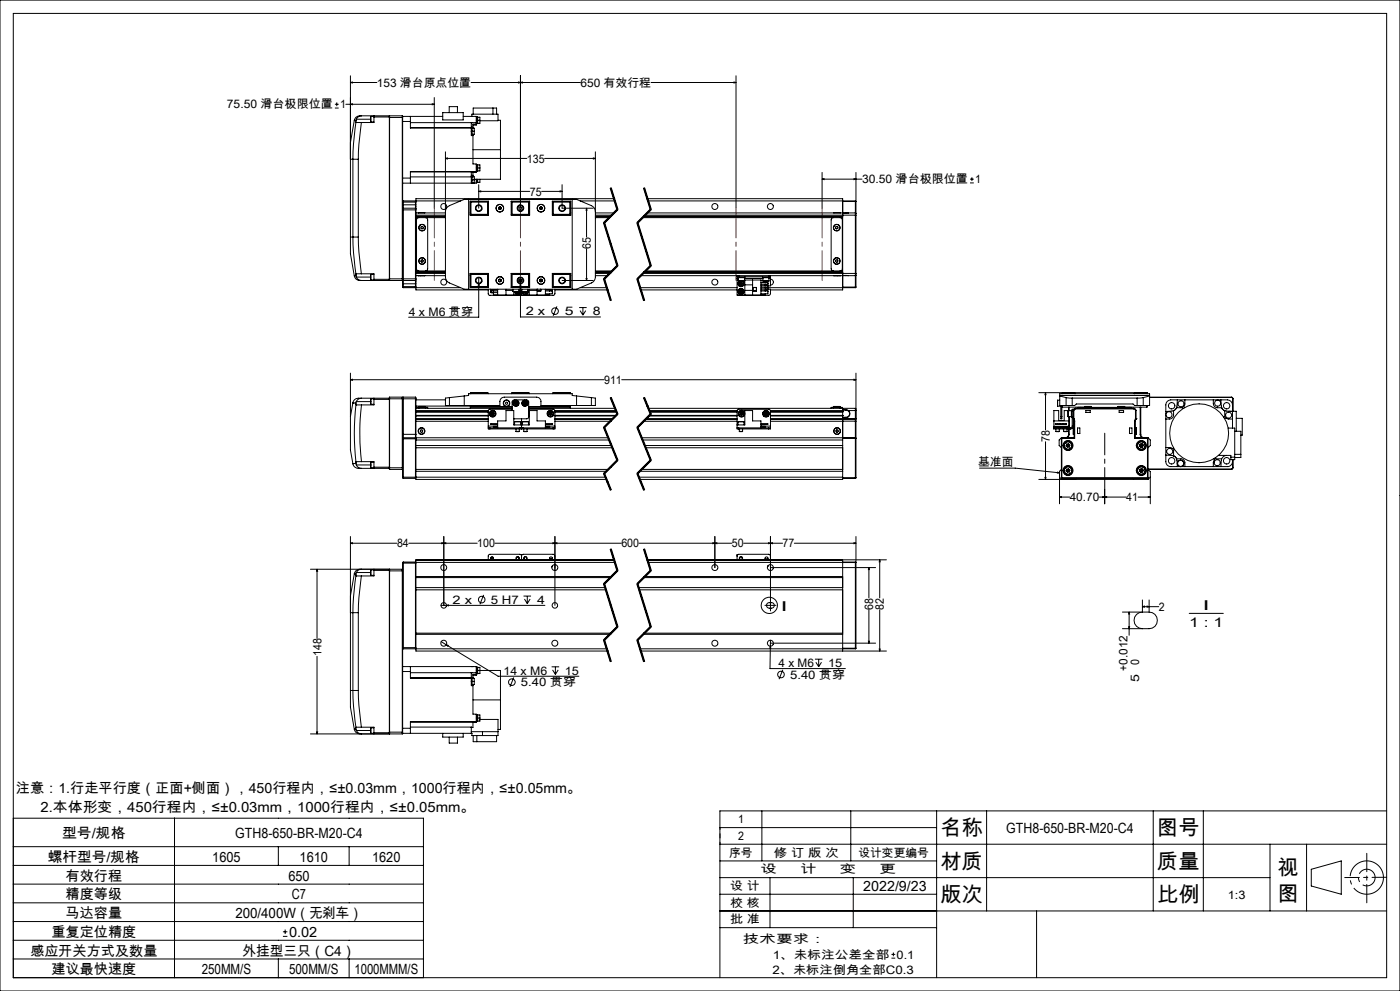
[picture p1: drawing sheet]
<svg xmlns="http://www.w3.org/2000/svg" width="420mm" height="297mm" viewBox="0 0 420 297" stroke-linecap="round" stroke-linejoin="round" font-family="sans-serif">
<g fill="none" stroke="#000" stroke-width=".3">
<path d="M0 0h420v297h-420zM4 4h412v289h-412zM100.5 32.4h1.1M100.5 31.3h1.1M101 30.7v1.1M103.8 31.3h26.5M105.1 24.7l.6-.1v.3zM105.1 31.3l.6-.2v.3zM105.1 22.7v48.3M105.1 24.7h8M106.3 36.1l-1.2 6.6v5h.8M106.3 36.1l.5 .1"/>
<path d="M106.8 36.6l-.8 6.6-.1 4.5M106.8 36.6l1.6 .1M106.8 36.2v.4M106.9 35.7l-.1 .5M106.9 35.7h4.3M108.4 36.7l-.7 6.5-.2 4.5M108.4 34.7a1.82 1.82 0 0 0-2.1 1.4M108.4 34.7l-.8 .2-.7 .8M108.4 34.7h12.3M111.3 34.9v1.6M111.3 34.9h.9M111.3 36.5h.9"/>
<path d="M112.2 34.7v.4M112.2 35.1v1.6h-3.8M112.2 35.1h4.6M116.8 34.7v.1M116.8 34.8v49.2M116.8 34.8v.4M116.8 35.2v48.4M116.8 35.2h4M120.7 34.7v49.4M120.7 34.7l.1 .5M120.8 35.2v48.8M120.8 34.9h12"/>
<path d="M120.8 36.4h2.3M123.1 34.9v1.5M123.1 36.4v2h18.3M123.1 38.2h18.3M123.1 36.8h19.8M129.7 31.1l.6 .2-.6 .1zM130.3 29.2v33.2M132.8 33.8h6.2v2.1h-6.2zM134.8 33.8v-1.8h2.4v1.8M139 34.9h3.9v2.6h-1M141.3 24.7h32.8M141.4 38.4v.9"/>
<path d="M141.4 38.3h.2v2h-.2M141.4 39.3v1.3h.5M141.4 39.3h.1M141.4 38.2v.2M141.4 36.8h.1M141.4 36.8v1.3M141.4 34.9h.2v-.7h7.8v2h-5.4M141.4 39.3h.9M141.4 38.1v.1M141.4 38.1h.5M141.6 38.4h.7v.9M141.9 38.1v.3"/>
<path d="M142 34.2v-1.8h7v1.8M142.3 39.3v.9h-.7M142.9 37.2h-1v.9M142.9 35.1h1.1v1M142.9 36.1h1.1M143.1 35.1v2M143.3 35.1v1.9l-.4 .1M144 36.1v.9h-.7M147.9 32.4v1.8M149.4 36.1h.7v8.8M155.5 24.6l.6 .1-.6 .2zM156.1 24.7l.6-.1v.3z"/>
<path d="M156.1 22.7v39.7M195.3 24.7h25.5M220.2 24.6l.6 .1-.6 .2zM220.8 22.7v39.7M105.9 47.7h1.6M105.9 47.7v23.3M107.5 47.7v23.3M120.8 53.4h2.3M123.1 53.4v1.5M123.1 53h18.3M133.6 47.5l.6-.2v.4zM133.6 45.5l.1 37.9 .2 .7 .6 .5 4.8 2.1h33.7l5-2.3 .6-1.4v-37.5"/>
<path d="M133.6 47.5h24.4M140.6 59.8v26.9M141.4 51.5h.1M141.4 51.5v1.1M141.4 53v1.9M141.4 52.9l.9 .1v.9M141.4 52.6v.4M141.4 52.6h.5M141.4 53.9h.9M141.6 52.9v2M141.9 40.2v.4M141.9 52.6v.4"/>
<path d="M141.9 40.6v8.5h1v2.4h-19.8M141.9 54.8v.1M141.9 44.9h8.2M142.3 53.9v.9h-.7M142.9 51.4h-19.8v2M142.9 49.3l.4 .1v1.9h-.4M142.9 51.6h-1v1M142.9 53.7v1.2h-22.1M142.9 50.3h1.1M143.1 49.3v2M143.1 53.7v1M143.3 49.4h.7v.9"/>
<path d="M143.3 53.7v1M143.6 57.4l.6-.2v.3zM143.6 55.3v7.1M143.6 57.4h15.3M144 50.3v.9h-.7M144 53.7v.9l-1.1 .1M150.1 44.9v8.8h-7.8M162.5 57.4h6.1M163.4 47.5h15.2M168 57.2l.6 .2-.6 .1zM168.6 55.3v7.1h9.4M171.7 59.8v26.9"/>
<path d="M178 47.3l.6 .2-.6 .2zM183.1 56.4l2 6.4M183.2 56.4l2 6.4-4 4 4 12.8-4 4 2 6.4M183.4 56.3l1 3.2M184.2 59.5h-59.4v3M184.4 59.5l1 3.2zM193.1 56.4l2 6.4M193.2 56.4l2 6.4-4 4 4 12.8-4 4 2 6.4M193.4 56.3l2 6.4M194.2 59.5h58.6v5M246.6 53.7l.6-.2v.3zM246.6 53.7h12"/>
<path d="M246.6 51.7v10.7M256.2 53.5l.6 .2-.6 .1zM256.8 51.7v12.3M291 54.8h1.1M291 53.7h1.1M291.6 53.1v1.2M105.1 71v5.1l1.2 6.6M105.1 71h.8M105.9 71h1.6M105.9 71l.1 4.6 .8 6.6M107.5 71l.2 4.5 .7 6.6M120.8 60.6h4"/>
<path d="M120.8 62.9h4M120.8 61.4h4M121 62.4v21.7M121 60.2v2.2M121 62.4h3.6M121 60.2h3.6M121 62.4l-.2 .1M121 60.2l-.2 .2M124.6 62.4v21.7M124.6 60.2v2.2M124.6 62.4l.2 .1M124.6 60.2l.2 .2"/>
<path d="M124.8 62.5v.4M124.8 62.9v20.7M124.8 65.2h8.8M124.8 64.9h8.8M124.8 63.8h8.8M124.8 60.2h13.4M124.8 64.5h8.8M124.8 64.8h8.8M125.4 63.8h2.1M125.6 65.2l-.5 .3-.1 .4v14.7l.2 .4 .4 .2M126.3 68l.4-.2 .3 .3-.1 .4-.3 .1-.3-.2zM126.4 78l.3-.1 .3 .2-.1 .4-.4 .1-.2-.3z"/>
<path d="M127.6 65.2l.5 .2 .2 .5v14.7l-.2 .4-.5 .2M133.6 63.5l.3-1.1 .9-.8 4.5-1.8h33.7l4.8 2 .5 .6 .3 1.1M141 60.3h5.5v4.2h-5.5zM141 63.8h.1M141.3 60.4v4M141.3 60.4h5.2M141.3 60.4l-.2 .2h5.2M141.3 64.4h5.2M146.3 60.6l.2-.2v4l-.2-.2M146.3 64.2h-5.2l.2 .2M146.3 60.6v3.6M149.6 62.6l.4 .2"/>
<path d="M149.6 62.2v.4M150 62l.3 .2M150 62l-.4 .2M150.3 62.6l-.3 .2M150.3 62.2v.4M153.4 60.3h5.5v4.2h-5.5zM153.4 60.4h5.5M153.4 64.4h5.5M153.6 60.6v3.6M153.6 60.6l-.1-.2v4l.1-.2M153.6 60.6h5M153.6 64.2h5"/>
<path d="M158.6 60.6l.2-.2v4l-.2-.2M158.6 60.6v3.6M162 62.6l.3 .2M162 62.2v.4M162.3 62l.3 .2M162.3 62l-.3 .2M162.6 62.6l-.3 .2M162.6 62.2v.4M165.7 60.3h5.5v4.2h-5.5zM165.7 60.4h5.3M165.7 64.4h5.3M165.9 60.6v3.6"/>
<path d="M165.9 60.6l-.1-.2v4l.1-.2M165.9 60.6h5.2M165.9 64.2h5.2l-.1 .2M171 60.4v4M171 60.4l.1 .2M171.1 60.6v3.9M171.1 63.8h.1M174.1 60.2h10.3M176 62.4l.1 .6h-.3zM176 62.4v8.6M176 74.6v9.5M178.6 65.2h4.2"/>
<path d="M178.6 64.9h4.5M178.6 63.8h5.6M178.6 64.5h4.9M178.6 64.8h4.6M181.1 66.8l4 12.9M181.4 66.7l4 12.9M185.1 62.7l-4 4M185.1 79.5l-4 4M185.4 62.9l-4 4M185.4 79.8l-4 4M191.1 66.8l4 12.9M191.4 66.7l4 12.9"/>
<path d="M192.8 65.2h60M193.1 64.9h59.7M193.1 64.8h59.7M193.5 64.5h63.1M194.2 63.8h59.6M194.4 60.2h62.2M195.1 62.7l-4 4M195.1 79.5l-4 4M195.4 62.9l-4 4M195.4 79.8l-4 4M250 65.2l-.4 .2-.3 .5v14.7l.3 .4 .4 .2M250.1 63.8h2"/>
<path d="M250.7 68l.4-.2 .3 .2v.4l-.4 .2-.3-.2zM250.8 77.9h.4l.2 .3-.2 .3-.3 .1-.3-.3zM252 65.2l.7 .6v14.9l-.7 .5M252.8 64.5v17.4M252.8 60.4h3.8M253.8 63.9h-1v.6M253.8 63.8h.7M253.8 63.8v.1M254.5 63.8l-.7 .1M254.5 63.8h2.1M256.6 64.5h.2M256.6 63.8v.7"/>
<path d="M256.6 63.8l.2 .2M256.6 60.2v.2M256.6 60.2l.2 .1-.2 .1M256.6 60.4v3.4M256.6 64.5v17.4M256.8 64v.5M256.8 64.5v17.4M106.3 82.7a1.82 1.82 0 0 0 2.1 1.4M106.8 82.2v.4M106.8 82.6l.1 .4M106.8 82.6l-.5 .1M106.9 83l.7 .9 .8 .2"/>
<path d="M106.9 83h4.3M108.4 82.1l-1.6 .1M108.4 82.1h3.8v1.6M108.4 84.1h12.3M111.3 82.2v1.7M111.3 82.2h.9M111.3 83.9h.9M112.2 83.7v.4M112.2 83.7h4.6M116.8 84v.1M116.8 83.6v.4M116.8 83.6h8"/>
<path d="M120.8 84v1.1M120.8 85.1l.2 1.1M120.8 84l-.1 .1M120.8 85.8h4M120.8 83.9l.2 .2M120.8 85.1h4M121 84.1v2.1M121 84.1h3.6M121 86.2h3.6M124.6 84.1v2.1M124.8 83.6v.3M124.8 83.9v3h21.7"/>
<path d="M124.8 81.2h8.8M124.8 81.5h8.8M124.8 82.6h8.8M124.8 86.2h13.4M124.8 81.9h8.8M124.8 81.6h8.8M124.8 83.9l-.2 .2M124.8 86l-.2 .2M125.4 82.6l2 .1M127.4 82.7h.1M141 82.6h.1M141.1 81.9h5.4v4.2h-5.5z"/>
<path d="M141.3 82.1v3.9M141.3 86h5.2M141.3 82.1l-.2 .1h5.2M141.3 82.1h5.2M143.6 84.9l.2 .6h-.3zM143.6 83.2v11.9h-21M146.3 82.2l.2-.1v3.9l-.2-.1M146.3 82.2v3.7M146.3 85.9h-5.2l.2 .1M146.5 86.7v1.4l.4 .4 9.3-.1M147.2 86.7v.2h2.1M147.2 87.2v.5h2.1"/>
<path d="M147.2 87.2h2.1M147.4 87.7h.4M148 86.9v.3l-.4-.3-.4 .3M148 87.7v.7h1.3M149.3 86.7v1.7h14.3v-1.7M149.6 84.2l.4 .3M149.6 83.9v.3M150 83.7l.3 .2M150 83.7l-.4 .2M150.3 84.2l-.3 .3M150.3 83.9v.3M151.8 86.7v1.7"/>
<path d="M151.8 87h2.1M153.4 81.9h5.5v4.2h-5.5zM153.4 86h5.5M153.4 82.1h5.5M153.6 82.2v3.7M153.6 86v.1M153.6 82.2l-.1-.1v3.9l.1-.1M153.6 82.2h5M153.6 85.9h5M153.9 87.3h.1M153.9 87.3h1.8M153.9 86.7v.6"/>
<path d="M154.1 87.4v1M154.3 86v.1M154.9 87.4v.3M154.9 87.7l.5 .1M155.3 87.4l-.4 .3M155.3 87.4l.1 .4M155.4 87.4l.4 .1M155.7 87.3l-1.8 .1M155.7 86.7v.6M155.7 87.2l.1 .3M155.7 84.2h.3M155.8 87.5l-.4 .3"/>
<path d="M155.8 84.3l.1 .1M155.9 86.7a.88 .88 0 0 1-.2 1.4 .88 .88 0 0 1-1.3-.7M155.9 86.7a.91 .91 0 0 1-.2 1.5 .91 .91 0 0 1-1.3-.8M156 84.2h.1M156 84.2h-.2l.2 .3M156 83.6v.6M156 83.9h.5M156.1 84.9l.2 .6h-.3zM156.1 83.2v11.8h24.1M156.5 83.8v.5M156.5 86.7v1.7M156.6 87.3h.1"/>
<path d="M156.6 87.3h1.8M156.6 86.7v.6M156.6 87.4h1.7M156.7 87.4l.2 .5M156.9 87.9a.9 .9 0 0 0 1.2 .1 .9 .9 0 0 0 .3-1.2 .9 .9 0 0 1-.2 1.3 .9 .9 0 0 1-1.3-.2zM157.2 87.4v.3M157.2 87.7l.5 .1M157.6 87.4l-.4 .3M157.6 87.4l.1 .4M157.7 87.4l.4 .2M158 86v.1M158.1 87.4v.2"/>
<path d="M158.1 87.6l-.4 .2M158.3 87.4h.1M158.4 86.7v.6M158.6 82.2l.2-.1v4M158.6 82.2v3.7M158.6 86v.1M158.6 85.9l.2 .1M158.8 86.7v1.7M158.8 87h2.3M161.1 86.7v1.7M161.2 86.7v.5h1v-.5M161.2 86.7v.5"/>
<path d="M162 84.2l.3 .3M162 83.9v.3M162.3 83.7l.3 .2M162.3 83.7l-.3 .2M162.6 84.2l-.3 .3M162.6 83.9v.3M163.6 87.2h2.1M164.9 86.9v.3a.43 .43 0 0 1 .4-.3 .43 .43 0 0 1 .4 .3M164.9 88v.4h-1.3M165.7 87.2v.3M165.7 81.9h5.5v4.2h-5.5zM165.7 86.7v.2h-2.1"/>
<path d="M165.7 87.2v.8h-2.1M165.7 86h5.3M165.7 82.1h5.3M165.9 82.2v3.7M165.9 82.2l-.1-.1v3.9l.1-.1M165.9 85.9h5.2M166.5 86.7v1.3l-.4 .5-9.4-.1M166.5 86.9h15.7M167.1 91.8l-1.2 2.8M168.6 84.1h9.4M171 82.1v3.9M171 82.1l.1 .1h-5.2"/>
<path d="M171.1 81.9v4M171.1 82.6h.1M171.1 85.9l-.1 .1M173.7 92.2h2.3M174 93.1l.9 1.3M174.1 86.2h7.9M174.9 92.2v2.2M175.7 93.1l-.8 1.3M175.8 83.5h.3l-.1 .6zM178.6 81.2h5M178.6 81.5h4.7M178.6 82.6h3.6"/>
<path d="M178.6 81.9h4.3M178.6 81.6h4.7M181.1 83.7l2 6.4M181.4 83.6l2 6.4M191.1 83.7l2 6.4M191.4 83.6l2 6.4M192 86.2h29.1M192.2 82.6h28.9M192.2 86.9h28.9M192.9 81.9h63.7M193.3 81.6h59.5M193.3 81.5h59.5"/>
<path d="M193.6 81.2h59.2M221.1 83h.5M221.1 82.6h.5M221.1 83v.5M221.1 82.6v.4M221.1 83.5v4.9h7.2v-4.5h-5M221.1 83.9h.4M221.1 83.5h.4M221.5 83v.2h1.9v-.2M221.5 84.2h.1M221.5 84.2h1.8M221.5 83.2v1"/>
<path d="M221.6 84.2h1.7M221.6 82.6v.4M221.6 82.6h9M221.6 83h9M221.8 85.1l.3 .4M221.8 87.1l.1 .5M221.8 87.1l.9 .5M221.9 84.2a.92 .92 0 0 0-.3 1.4 .92 .92 0 0 0 1.4 0 .92 .92 0 0 0-.3-1.4 .89 .89 0 0 1 .3 1.4 .89 .89 0 0 1-1.4 0 .89 .89 0 0 1 .4-1.4M221.9 87.6l.4 .2M222 84.6h.5M222 84.6l-.2 .5M222 84.6l.6 .8"/>
<path d="M222.3 86.9l-.5 .2M222.3 86.9l.4 .2M222.3 86.9v.9M222.5 84.6l.3 .4M222.5 84.6l-.4 .9M222.6 85.4l-.5 .1M222.7 87.1v.5M222.7 87.1l-.8 .5M222.7 87.6l-.4 .2M222.8 85l-.2 .4M222.8 85l-1 .1M223.3 83.2v1"/>
<path d="M223.3 83.5h5.6M223.4 83.9v4.5M223.4 85.4h2.4M223.4 87h2.4M225.8 83.9v4.5M225.8 86.1h1.1v1.1h-1.1zM225.9 86.2v1M226.9 86.2v1M228.3 84.7h2.1v.5M228.3 85.5h2.1v.5h-2.1M228.3 86.4h2.1v.5h-2.1M228.3 87.2h2.1"/>
<path d="M228.3 85.2h2.1M228.3 84h.6M228.8 83v.2h2v-.2M228.9 84.2h.1M228.9 84.2h1.8M228.9 83.2v1M229.6 86.9v.3a.43 .43 0 0 1 .4-.3 .43 .43 0 0 1 .4 .3M229.6 84.2v.5M229.6 86v.4M229.6 88v.4h-1.3M229.6 86.2h27M229.7 84.7h.5"/>
<path d="M230.4 85.2a.43 .43 0 0 1-.4 .2 .43 .43 0 0 1-.4-.2v.3M230.4 84.9v.2M230.4 87.2v.3M230.4 86.7h.7v1.3l-.4 .5-9.3-.1M230.4 87.2v.8h-2.1M230.6 83h.5M230.6 82.6h23.2M230.6 82.6v.4M230.7 83.2v1M230.7 83.5h.4M231.1 83.6a.9 .9 0 0 1 .9 .9 .9 .9 0 0 1-.9 .9M231.1 83v.5"/>
<path d="M231.1 82.6v.4M231.1 83.5v2.2h-.7M250.1 82.6h2M252.8 81.9v5h-21.7M252.8 81.9v.6h1M252.8 86h3.8M253.8 82.5l.7 .1M253.8 82.6h.7M253.8 82.5v.1M254.5 82.6h2.1M256.6 81.9h.2M256.6 81.9v.7"/>
<path d="M256.6 86h.2M256.6 86v.2M256.6 82.6v3.4M256.8 81.9v.5M256.8 82.4l-.2 .2M256.8 86l-.2 .2M256.8 82.4v3.6M105.1 113.8l.6-.1v.3zM105.1 111.8v13M105.1 113.8h76.1M108.4 119.3h-.2a1.88 1.88 0 0 0-2.3 1.4M108.4 119.3a1.63 1.63 0 0 0-1.5 1.1"/>
<path d="M108.4 119.3h8.4M111.3 119.5l-.1 .9M111.3 119.5v1.7M111.3 119.5h.9M112.2 119.3v.4M112.2 119.7h4.6M112.2 119.7v1.7h-3.8M116.8 119.5h8M116.8 119.7v20.3M116.9 119l-.1 .7M116.9 119v21.7M116.9 119h3.8"/>
<path d="M120.7 119v21.7M120.7 119l.1 12.3M121 119v12.2M121 119h3.6M121 119l-.2 .2M124.6 119v12.2M124.6 119l.2 .5M124.8 119.8h8.8M124.8 119.5v10.7M134.8 119.2l-1.2 .1v2.2h1.2M134.8 119.2v2.3M139.3 118.7v2.8"/>
<path d="M141.1 117.9h5.4M141.1 117.9v.1M141.3 117.7h5l.2 .2M141.3 117.7v.3M141.3 117.7l-.2 .2M146.5 117.9v.1M153.5 117.9l.1-.2h5l.2 .2M153.5 117.9h5.3M153.5 117.9v.1M158.8 117.9v.1M165.8 117.9h5.3M165.8 117.9v.1"/>
<path d="M171 117.7h-5.1l-.1 .2M171 117.7v.3M171 117.7l.1 .2M171.1 117.9v.1M173 118.7l-1.3-.2v-.5h-31.1v.5l-5.8 .7M173 118.7v2.8M173 118.7l4.4 .5M177.4 119.2l1.2 .1v2.2h-1.2M177.4 119.2v2.3M183.1 119.3l2 4.9M183.2 119.2l2 4.9-4 4 4 9.8-4 4 2 4.9M183.4 119.1l1 2.5"/>
<path d="M186.5 113.8h70.3M193.1 119.3l2 4.9M193.2 119.2l2 4.9-4 4 4 9.8-4 4 2 4.9M193.4 119.1l2 4.9M256.2 113.7l.6 .1-.6 .2zM256.8 111.8v13.7M311.6 117.7h32.5M313.7 117.7l.1 .6h-.3zM313.7 117.7v11.2M317.3 119.9v1.8M317.3 119.9h.6M317.9 118.5h27"/>
<path d="M317.9 118.7l1.9 .5M318.6 117.9h4M318.6 117.9v.1M318.6 117.9l.1-.2v.3M319.8 119.2l1.9 .1M319.8 119.2v2.3M321.7 119.3h19.4M321.7 119.3v2.2M322.6 117.9l-.2-.2v.3M322.6 117.9v.1M340.3 117.9h3.9M340.3 117.9v.1"/>
<path d="M340.3 117.9l.1-.2v.3M341.1 119.3v2.2M343 119.2l-1.9 .1M343 119.2v2.3M344.1 117.7v.3M344.1 117.7l.1 .2M344.2 117.9v.1M344.9 119h24.5M344.9 119.1h24.5M344.9 118.7l-1.9 .5M353.2 119.8l-.2 2.4M355.5 119.8v1.4l-.4 .6 .2 .4"/>
<path d="M364 119.8v1.2a1.21 1.21 0 0 0 1.2 1.2h1.3M365.1 119.8h-13.9a1.51 1.51 0 0 0-1.5 1.6v2.7M365.4 119.8h2.8a1.57 1.57 0 0 1 1.5 1.6v6.9M366.3 119.8l.2 2.4M369.4 119l.5 .5M369.4 119.1l.4 .4M369.4 119v.1M369.8 119.5h.1M369.8 119.5v3.8M369.9 119.5v3.8M105.1 124.8v10.1l.8 4.1M105.9 139a2 2 0 0 0 2.5 1.4"/>
<path d="M105.9 120.7h.1M105.9 120.7l.9 .1M105.9 120.7l-.8 4.1M105.9 139h.1M106.8 121.2l1.6 .2M106.8 121.2a75.3 75.3 0 0 0 0 17.3M106.8 120.8v.4M106.8 138.5v.3M106.8 138.8l.1 .5M106.8 138.8l-.9 .2M106.9 120.4l-.1 .4M106.9 139.3l.7 .9 .8 .2"/>
<path d="M106.9 120.4h4.3M106.9 139.3h4.3M108.4 121.4a71.4 71.4 0 0 0 0 17M108.4 138.4l-1.6 .1M108.4 138.4h3.8v1.6M111.2 139.3l.1 .9M111.2 120.4l.1 .8M111.3 138.5l-.1 .8M111.3 138.5v1.7M111.3 138.5h.9M111.3 121.2h.9M120.8 131.3v11.9l.2 .2"/>
<path d="M120.8 131.6h4M120.8 130.2h4M121 131.2h3.6M121 131.2v12.2M121 131.2l-.2 .1M124.6 131.2v12.2M124.6 131.2l.2 .1M124.8 130.2v1M124.8 131.2v12.5h57.1M124.8 133.5h58.6M124.8 134.2h58.9M124.8 131.9h57.9"/>
<path d="M124.8 131.2h57.7M124.8 122.4h28.8M124.8 123.4h21.7M124.8 124.6h21.7M124.8 123.5h21.7M124.8 124.5h21.7M124.8 123h21.7M124.8 125.5h21.7M124.8 126.3h21.7M124.8 123.3h21.7M124.8 125.7h21.7M124.8 121.7h16.3"/>
<path d="M125.6 121.9h2M125.6 122.1h-.6v.3M125.6 122.1h2.7v.3M125.6 121.9v.5M125.7 122.1h1.9M126.2 128.9l.4-.1 .2 .3-.1 .4-.3 .1-.3-.3zM127.6 121.9v.5M134.8 121.5h15.2v-1.1a1.33 1.33 0 0 1 1.3-1.4h9.7a1.33 1.33 0 0 1 1.3 1.4v1.1h15.1M141.1 121.5v.9M141.3 121.8l-.2 .2h12.5M141.3 121.8h12.3M141.3 121.5v.3"/>
<path d="M146.5 128.2v.3h.5M146.5 128.2h.5M146.5 127.7v.5M146.5 127.7h2.8M147 128.5h9M147 128.2h9M147 128.2v.3M147.3 124.1l.3 .4M147.5 123.6l-.2 .5M147.5 123.6l.3 .4M147.8 124l-.5 .1M147.8 124l-.2 .5"/>
<path d="M147.8 124l.3 .4M148 123.5l-.5 .1M148 123.5l.3 .4M148 123.5l-.2 .5M148.1 124.4l-.5 .1M148.3 123.9l-.2 .5M148.3 123.9l-.5 .1M149.3 128.2v-2.1h2.5v-3.1h2.3v4.3h4.7v-4.3h2.3v3.1h2.5v2.1M149.3 127.8h-1.3v.2h1.3M149.3 127h-2.1l2.1 .1M153.6 122.7h-6.9l-.2 .3v4.7M153.6 123v-2.6l.4-.5 4-.1 .6 .5v4.7l-.2 .3-.3 .2h-4"/>
<path d="M154.3 120.9h.5M154.3 120.9l.3 .4M154.4 126.4h1.8M154.4 126.4v.9M154.5 120.4l-.2 .5M154.5 120.4l.3 .5M154.6 121.3h.4M154.8 129.3h1M154.8 128.5v.8M154.8 120.9l.2 .4M154.8 120.9l-.2 .4M155 120.4l.3 .4"/>
<path d="M155 120.4h-.5M155 120.4l-.2 .5M155.3 120.8l-.3 .5M155.3 120.8l-.5 .1M155.8 128.5v.8M156 128.2h1M156 128.5h.5M156 128.2v.3M156.2 126.4h-1.8M156.2 126.4v.9M156.5 128.5h.5M156.5 125.5v3"/>
<path d="M156.7 126.4v.9M156.8 126.4h-.1M156.8 126.4h.1M156.9 126.4h1.6M157 128.5h8.9M157 128.2h8.9M157 128.2v.3M157 120.9l.2 .4M157 120.9h.4M157.1 129.3h1M157.1 128.5v.8M157.2 120.4l-.2 .5"/>
<path d="M157.2 120.4l.2 .5M157.2 121.3h.5M157.4 120.9l-.2 .4M157.4 120.9l.3 .4M157.7 120.4l.3 .4M157.7 120.4h-.5M157.7 120.4l-.3 .5M158 120.8l-.3 .5M158 120.8l-.6 .1M158.1 128.5v.8M158.5 126.4v.9M158.6 123.4l.2 .5-.2 .6"/>
<path d="M158.6 122.7h7.6l.3 .5v4.5M158.6 123.6v.7M158.6 123.8v.4M158.6 122.4h25.9M158.6 121.8h12.4M163.6 127.8h1.3v.2h-1.3M163.6 127h2.1l-2.1 .1M163.6 127.7h2.9M164.7 123.8v.5M164.7 123.8l.4 .2M164.7 124.3l.5 .2M165.1 123.5l-.4 .3"/>
<path d="M165.1 123.5l.4 .2M165.1 123.5v.5M165.1 124l-.4 .3M165.1 124l.1 .5M165.1 124l.5 .2M165.5 123.7l.1 .5M165.5 123.7l-.4 .3M165.6 124.2l-.4 .3M165.9 128.2h.6M165.9 128.2v.3M166.4 123h18.4M166.5 128.2v.3h-.6"/>
<path d="M166.5 127.7v.5M166.5 123.4h18.4M166.5 124.6h18.2M166.5 123.5h18.5M166.5 124.5h18.4M166.5 125.5h17.3M166.5 126.3h16.6M166.5 123.3h18.4M166.5 125.7h17.2M171 121.8l.1 .2h-12.5M171 121.5v.3M171.1 121.5v.9"/>
<path d="M181.1 128.2l4 9.8M181.4 128l4 9.9M184.4 121.6l1 2.4zM185.1 124l-4 4M185.1 137.8l-4 4M185.4 124.2l-4 4M185.4 138.1l-4 4M191.1 128.2l4 9.8M191.4 128l4 9.9M192.4 131.2h64.2M192.7 131.9h60.1M193.1 126.3h28"/>
<path d="M193.4 133.5h59.4M193.6 125.7h27.5M193.7 134.2h59.1M193.8 125.5h27.3M194.5 122.4h62.1M194.7 124.6h26.4M194.8 124.6h26.3M194.8 123h26.3M194.8 124.5h26.3M194.9 123.3h26.2M194.9 123.4h26.2M194.9 123.5h26.2"/>
<path d="M195.1 124l-4 4M195.1 137.8l-4 4M195.4 124.2l-4 4M195.4 138.1l-4 4M221.1 128.2h.5M221.1 127.3h2.3v-4.3h2.4v3.1h2.5v2.1M221.4 126.4v.9M221.4 126.4h.1M221.5 126.4h1.7M221.6 126.4h-.2M221.6 126.4h1.6M221.6 128.2v.3"/>
<path d="M221.6 128.5h9M221.6 128.2h9M221.8 129.3h1M221.8 128.5v.8M222 124.2l.4 .3M222 123.7v.5M222 123.7l.5 .3M222.5 124l-.5 .2M222.5 124l-.1 .5M222.5 124l.3 .3M222.5 123.5l-.5 .2M222.5 123.5l.4 .3"/>
<path d="M222.5 123.5v.5M222.8 128.5v.8M222.8 124.3l-.4 .2M222.9 123.8l-.1 .5M222.9 123.8l-.4 .2M223.2 126.4h.1M223.2 126.4v.9M228.3 127.8h1.3v.2h-1.3M228.3 127h2.1l-2.1 .1M228.3 127.7h2.8M229.3 123.8l.1 .5M229.3 123.8l.5 .2"/>
<path d="M229.4 124.3l.4 .2M229.8 123.5l-.5 .3M229.8 123.5l.4 .2M229.8 123.5v.5M229.8 124l-.4 .3M229.8 124v.5M229.8 124l.5 .2M230.2 123.7l.1 .5M230.2 123.7l-.4 .3M230.3 124.2l-.5 .3M230.6 128.2h.5M230.6 128.2v.3"/>
<path d="M231.1 123h21.7M231.1 123.3l21.7 .1M231.1 127.7v-4.5l-.2-.5h-9.4l-.4 .3v5.5h.5M231.1 128.2v.3h-.5M231.1 127.7v.5M231.1 123.4h21.7M231.1 124.6h21.7M231.1 123.5h21.7M231.1 124.5h21.7M231.1 125.5h25.5M231.1 125.7h21.7M250 121.9h2"/>
<path d="M250 122.1h-.7v.3M250 121.9v.5M250 122.1h2M250.1 122.1h1.9M251 128.8l.4 .1 .1 .3-.2 .3h-.4l-.1-.4zM252 122.1h.7v.3M252 121.9v.5M252.8 124.6h-21.7M252.8 123v2.7M252.8 125.7v18h-60.9M252.8 123.4h.1M252.8 124.6h.1"/>
<path d="M252.8 131.3h3.8M252.8 125.2h1M252.8 125.1h1M252.8 125.7h3.8M252.8 122.9h1M253.8 122.8h-1v-.4v.6M253.8 122.9l.7 .2M253.8 122.8l.7 .2M253.8 122.8v.1M253.8 125.1v.1M254.5 123.1a1.08 1.08 0 0 1 .3 1.2 1.08 1.08 0 0 1-1 .8M254.5 123a1.18 1.18 0 0 1 .4 1.4 1.18 1.18 0 0 1-1.1 .8"/>
<path d="M254.5 123h2.1M254.5 123v.1M256.6 131.2v.1M256.6 131.2l.2 .1h-.2M256.6 122.4v.6M256.6 122.4l.2 .1v.5h-.2M256.6 125.5h.2M256.6 125.5v.2M256.6 126.2h.2M256.6 125.7v.5M256.6 123v2.5M256.6 126.2v5"/>
<path d="M256.6 131.3v11.9M256.6 126.2l-25.5 .1M256.8 125.6l-.2 .1M256.8 125.5v.1M256.8 125.6v.6M256.8 126.2v17M313.7 132.4v11.3M316.1 128.2h.5M316.2 126.1h4.5M316.3 127.8h4.3v.2h-4.3zM316.6 127l.8 .1zM316.6 128.5h1.3"/>
<path d="M316.6 128.2h4.6M316.6 128.2v.3M316.8 129.3h1M316.8 128.5v.8M317.3 121.7h.9M317.7 127l.6 .1zM317.8 128.5v.8M317.9 128.5h1M317.9 128.2v.3M318.2 124.8v.7h.4v-.7M318.2 124.8h.4M318.2 121.5v3.3"/>
<path d="M318.4 131.3h.2M318.4 131.3v11.9M318.6 131.3h3.8M318.6 121.5v3.3M318.6 131.3v11.9M318.6 121.8l.1 .2M318.6 127l.5 .1zM318.7 122h6.7M318.7 121.5v.5M318.9 128.5h2.3M318.9 128.2v.3M319.1 129.3h1"/>
<path d="M319.1 128.5v.8M319.4 127l.6 .1zM319.8 121.5h1.9M319.8 121.5h-1.9v-3.5h27v3.5h-1.9M319.8 133.7l.5 .4M320 133.1l-.2 .6M320 133.1l.4 .4M320.1 128.5v.8M320.4 124.8h.1M320.4 133.5l-.1 .6M320.4 133.5l.4 .4M320.4 123.1v1.8z"/>
<path d="M320.4 124.9h1M320.6 130.2a1.02 1.02 0 0 1-1 1M320.6 130.2h.1M320.6 133l.4 .4M320.6 133l-.6 .1M320.6 133l-.2 .5M320.6 122v1M320.6 128.5v1.7M320.7 123v.1M320.7 124.9v3.3M320.7 130.2l-.5 1M320.7 122v1.1"/>
<path d="M320.7 128.5v1.7M320.8 133.9l-.5 .2M321 133.4l-.2 .5M321 133.4l-1.2 .3M321.2 128.2v.3M321.4 123.1l-2.1-.1v3h-1.7v-3h-1.4l-.1 5.5h.5M321.7 123h-.3v2h.3M321.7 127.7l-.5 .5M321.7 127.7h.3M321.7 121.5h.7l.5-.4h17l.5 .4h.7M321.7 123.2h.3M321.7 123.2v4.5"/>
<path d="M322 128.2v2M322 128.2h.1M322 125.5l.2 .8M322 125.5h.1M322 127.7a.84 .84 0 0 1-.8 .8M322 123v-.3h-.3v.5M322 125.5h.2M322 123h.2M322 125.5l.1 .2M322 130.2h.2M322 128.2h.2M322 123v4.7"/>
<path d="M322.1 125.7l.1 .5M322.2 125.5v.1M322.2 123v2.5M322.2 128.2h.1M322.2 125.6l.2 .6M322.2 125.6l-.1 .1M322.2 128.2v2M322.2 130.1v.1M322.2 126.2h.2M322.2 131.2l.2 .1M322.2 131.2h-3.8l-.7 .7v1.6l.7 .7M322.2 126.2v5"/>
<path d="M322.4 126.2v5.1M322.7 122.4v.2M322.7 122.6l-.5 .4M322.7 122.4l-.4 .1-.3 .5M322.7 122.4h17.4M322.7 122.6h17.4M323.3 128.3h.7v1.6h-.7zM324.1 122.1h-.7v.3M324.1 122.1h14.6M324.1 122.1v.3M325.4 121.9h2M325.4 121.9v.1"/>
<path d="M325.4 122h2M325.8 123h1.3v.6h-1.3zM327.4 122l-.1 .1M327.4 121.9v.1M335.4 121.9h2M335.4 122l.1 .1M335.4 122h2M335.4 121.9v.1M335.7 123h1.4v.6h-1.4zM337.4 122v.1M337.4 122h6.7M337.4 121.9v.2"/>
<path d="M338.7 122.1h.7v.3M338.7 122.1v.3M338.8 128.3h.8v1.6h-.8zM340.1 122.6l.5 .4M340.1 122.4v.2M340.1 122.4l.4 .1 .3 .5M340.4 126.2h.2M340.4 131.3h3.8M340.4 126.2v5.1M340.6 130.1v.1M340.6 131.2l-.2 .1M340.6 131.2h3.8l.7 .7v1.6l-.7 .7"/>
<path d="M340.6 126.2v5M340.6 128.2h.1M340.6 125.6l.1 .1M340.6 125.6l-.2 .6M340.6 128.2v2M340.6 130.2h.2M340.6 128.2h.2M340.6 125.5v.1M340.6 125.5h.2M340.6 123h.2M340.6 123v2.5M340.7 125.7l-.1 .5"/>
<path d="M340.8 128.2v2M340.8 125.5h.1M340.8 125.5l-.2 .8M340.8 125.5l-.1 .2M340.8 123v2.5M341.1 121.5h1.9M341.8 133.7l.4 .4M342 133.1l-.2 .6M342 133.1l.8 .8M342.1 130.2l.2 .6 .4 .4M342.1 130.2h.1M342.1 122v8.2"/>
<path d="M342.2 130.2a1.09 1.09 0 0 0 1.1 1M342.2 122v8.2M342.6 133l-.6 .1M342.6 133l.4 .4M342.6 133l-.4 1.1M342.8 133.9l-.6 .2M343 133.4l-.2 .5M343 133.4l-1.2 .3M344.1 121.5v.5M344.2 131.3h.2M344.2 121.5l-.1 .5M344.2 131.3v11.9"/>
<path d="M344.4 131.3v11.9M349.7 134.1l1.7 .1 .4 .3 .3-.2M349.7 124.5v13.9a1.45 1.45 0 0 0 1.5 1.4h2.8M349.7 136.4l2.4 .2M352 136.6a2.91 2.91 0 0 1 1.2 3v.2M352.1 123.1v1.3a1.21 1.21 0 0 1-1.2 1.2h-1.2M352.1 136.6l.9 .9h1.3a1.14 1.14 0 0 1 1.2 1.2v1.1M352.1 123.1l-2.4 .2M352.4 134.7l-.3 .2v1.7M352.4 122.9l-.3 .2M353 122.2l-.9 .9M353 122.2h1.7l.2 .2"/>
<path d="M353 122.2l-.2 .3M364.1 137.5l.2 .3-.3 .8v1.2M364.6 137.2l.1 .3h1.8M366.5 137.5l-.2 2.3M366.5 122.2l.9 .9M366.5 122.2l.2 .4M367.1 122.9l.3 .2M367.4 125.4l.3-.2 .6 .4h1.4M367.4 123.1v1.7l-.3 .2M367.4 123.1l2.3 .2M368 136.5a1.64 1.64 0 0 0-1.5 1M368.4 128.3h2v9.5h-1.1v-1.3h-3.7"/>
<path d="M368.7 123.3h2.2v6M369.3 137h1.1M369.7 137.8a1.63 1.63 0 0 1-1.5 2h-13.9M369.8 137.8v2.4M369.9 137.8v2.4M370.4 129.3h1.9v7.8h-1.9M370.4 136.2h1.9M370.9 125.4h1.8v5h-.4M108.4 140.4h8.4M111.3 140.2h.9M112.2 140v.4M112.2 140h4.6"/>
<path d="M116.8 140l.1 .7M116.8 140.2h4M116.9 140.7h3.8M120.8 142.9h4M120.8 140.6l-.1 .1M121 143.4h3.6M124.8 143h56.8M124.8 141.2h57.1M124.8 140.7h57.7M124.8 143.2l-.2 .2M181.1 142l2 4.9M181.4 141.9l2 4.9"/>
<path d="M191.1 142l2 4.9M191.4 141.9l2 4.9M191.6 143h61.2M191.9 141.2h60.9M192.5 140.7h60.3M252.8 143.2h3.8M252.8 143.4h3.8M256.6 143.2v.2M256.6 143.2h.2M256.8 143.2l-.2 .2M293.9 140.3h10.7l13.3 1.4M313.5 143.1h.3l-.1 .6z"/>
<path d="M317.3 141.5l.6 .2-.7 .1zM317.9 149l.6-.2v.3zM317.9 149h3M317.9 143l.6 .7M318.4 143.2h.2M318.4 143.2l.2 .2M318.4 140.7l-.5 .5v9.8M318.6 143.2v.2M318.6 143.2h25.6M318.6 143.4h25.6M319.8 141.1l.5 .5M320 140.6l-.2 .5"/>
<path d="M320 140.6l.8 .8M320.4 141l-.1 .6M320.4 141l-.6 .1M320.6 140.5l-.6 .1M320.6 140.5l.4 .4M320.6 140.5l-.2 .5M320.8 141.4l-.5 .2M321 140.9l-.2 .5M321 140.9l-.6 .1M323.1 143.4l-.4 .3M329.7 149h8.2M330.8 148.8l.6 .2-.6 .1z"/>
<path d="M331.4 149l.6-.2v.3zM331.4 146.6v4.4M339.7 143.4l.4 .3M341.4 149h3.7M341.8 141.1l.4 .5M342 140.6l-.2 .5M342 140.6l.4 .4M342.4 141l.4 .4M342.4 141l-.6 .1M342.4 141l-.2 .6M342.6 140.5l-.6 .1M342.6 140.5l.4 .4"/>
<path d="M342.6 140.5l-.2 .5M342.8 141.4l-.6 .2M343 140.9l-.2 .5M343 140.9l-.6 .1M344.2 143.2h.2M344.2 143.2v.2M344.4 143.2l-.2 .2M344.4 140.6h25M344.5 148.8l.6 .2-.6 .1zM345.1 143l-.7 .7h-32.8M369.4 140.7h-25l.7 .7v9.6M369.4 140.6v.1"/>
<path d="M369.8 140.2l-.4 .4M369.8 140.2h.1M369.9 140.2l-.5 .5M95.1 170.6v20.8M95.1 170.6l.2 .6h-.3zM105.1 162.8l.6-.1v.2zM105.1 160.8v46.1M105.1 162.8h14M106.3 172l-1.2 6.6v5h.8M106.3 172h.5M106.8 172.5l-.8 6.6-.1 4.5M106.8 172.5l1.6 .1"/>
<path d="M106.8 172v.5M106.9 171.6a1.68 1.68 0 0 1 1.5-1 1.82 1.82 0 0 0-2.1 1.4M106.9 171.6l-.1 .4M106.9 171.6h4.3M108.4 172.6l-.7 6.5-.2 4.5M111.3 170.8v1.6M111.3 170.8h.9M111.3 172.4h.9M112.2 170.6v.4M112.2 171v1.6h-3.8M112.2 171h4.6M116.8 170.6v.1"/>
<path d="M116.8 170.7v49.1M116.8 170.7v.4M116.8 171.1v48.3M116.8 171.1h4M120.7 170.6v49.4M120.7 170.6h-27.6M120.7 170.6l.1 .1M120.8 168.8h4M121 168.4l-.2 .2v50.8M121 168.4v26M121 168.4h3.6M124.6 168.4v26"/>
<path d="M124.6 168.4l.2 .2M124.8 172.8h58.6M124.8 173.1h58.3M124.8 168.6h59.6M124.8 167.9h59.4M124.8 176.8h57M132.5 162.7l.6 .1-.6 .1zM133.1 162.8l.6-.1v.2zM133.1 160.8v20.6M143.2 162.8h-20.6M145.1 178.3l-1.1 2.8M147.2 167.2v.2"/>
<path d="M147.2 167.5h.8M147.4 167h.4M148 167.2v.2M155.1 167.8a.5 .5 0 0 1-.2-.8 .5 .5 0 0 1 .8 0 .5 .5 0 0 1-.2 .8M156.2 166.2h.5M156.5 166.2v1.6M157.1 178.6h2.2M157.3 179.5l.9 1.4M157.4 167.8a.5 .5 0 0 1-.2-.8 .5 .5 0 0 1 .8 0 .5 .5 0 0 1-.2 .8M158.2 178.6v2.3M159 179.5l-.8 1.4M164.9 167.2v.2"/>
<path d="M164.9 167.5h.8M165.7 169.6l-.1 .3M165.7 167.2v.2M165.7 169.6v.2M165.9 162.7l.6 .1-.6 .1zM166.5 166.6l-.6-.5h-8.9l-.5 .5-.5-.5h-9l-.5 .4v1.3M166.5 162.8l.6-.1v.2zM166.5 160.8v20.6M181.1 175.1l4 12.8M181.4 174.9l4 12.9M181.5 176.1h-56.7M183.1 164.6l2 6.5"/>
<path d="M183.2 164.6l1 3.2M183.4 164.5l1 3.2M184.2 167.8h-59.4v27.3h57.4M184.2 167.8l1 3.2-4 4 4 12.8-4 4 2 6.5M184.4 167.7l1 3.2zM185.1 170.9l-4 4M185.4 171.1l-4 4M186.4 162.8h-37.9M191.1 175.1l4 12.8M191.4 174.9l4 12.9M191.6 176.1h61.2M191.7 162.8h27.9"/>
<path d="M191.8 176.8h61M193.1 164.6l2 6.5M193.1 173.1h59.7M193.2 164.6l2 6.4-4 4 4 12.8-4 4 2 6.5M193.4 164.5l2 6.4M193.5 172.8h59.3M194.2 167.8h71.7M194.2 167.9h58.6M194.5 168.6h58.3M195.1 170.9l-4 4M195.4 171.1l-4 4M213.9 162.7l.6 .1-.6 .1z"/>
<path d="M214.5 160.8v9.3M214.5 162.8l.6-.1v.2zM221.1 166.6l.5-.5h9l.5 .5M221.4 166.2h-.3v1.6M222.1 167.8a.5 .5 0 0 1-.2-.8 .5 .5 0 0 1 .8 0 .5 .5 0 0 1-.2 .8M223.1 162.8h11.7M229.6 167.2v.2M229.6 167.5h.8M230.4 169.6l-.2 .3M230.4 167.2v.2M230.4 169.6v.2M230.5 162.7l.6 .1-.6 .1z"/>
<path d="M231.1 170.1h31.6M231.1 162.8l.6-.1v.2zM231.1 160.8v19M238.3 162.8h18.5M252.8 167.8v27.3M252.8 168.6h3.8M252.8 168.4h3.8M256.2 162.7l.6 .1-.6 .1zM256.6 168.4l.2 .2h-.2M256.6 168.4v.2M256.6 168.6v25.7M256.8 160.8v33.5"/>
<path d="M260.7 170.1l.1 .6h-.3zM260.7 170.1v9.1M263.9 167.8l.2 .6h-.3zM263.9 167.8v11.4M342.7 179.8v3.6a2.49 2.49 0 0 0-2.5 2.5 2.49 2.49 0 0 0 2.5 2.5M344.7 179.8v3.6M95.1 196.7v23.3M105.9 183.6h1.6M105.9 183.6v23.3M107.5 183.6v23.3M120.8 199.8h2.3M120.8 194h4"/>
<path d="M120.8 194.3l.2 .1M121 194.4h3.6M123.1 199.8v1.5M123.1 199.8h19.8v2.6h-1M124.8 194.4h57.2M124.8 190.1h58.2M124.8 189.8h58.5M124.8 194.3l-.2 .1M132.3 181.4h31.2M132.4 192.3l1.5 .9M133.9 193.2l.6 .2-.2 .3zM133.9 193.2l15.5 9.5h24.3"/>
<path d="M133.9 181.4l.6-.1v.3zM141.4 199.8h.2M141.6 199.8h.1M142.9 200h.4v1.9h-.4M143.1 200v1.9M165.5 199.8h2.2M166.6 199.8v2.3M181.1 191.9l2 6.4M181.4 191.8l2 6.4M185.1 187.7l-4 4M185.4 188l-4 4M191.1 191.9l2 6.4"/>
<path d="M191.4 191.8l2 6.4M192 194.4h64.6M192.2 195.1h73.7M193 190.1h59.8M193.3 189.8h59.5M195.1 187.7l-4 4M195.4 188l-4 4M230.2 180.8l1.3-.2a.83 .83 0 0 1 .8 .8 .83 .83 0 0 1-.8 .9 1.18 1.18 0 0 1-1.5-.6zM230.3 181.4h1.7M231.1 193.7l.1 .6h-.2zM231.1 193.7l-.1 6.7h22.6M231.1 192.8h31.6"/>
<path d="M231.1 180.6v1.7M231.1 191.9v1.8M244.5 197.6h2.2M244.8 198.5l.8 1.3M245.6 197.6v2.2M246.5 198.5l-.9 1.3M252.8 194.3h3.8M256.6 194.3v.1M256.6 194.3h.2M256.8 194.3l-.2 .1M260.5 192.2h.3l-.1 .6zM260.7 182.7v10.1"/>
<path d="M263.8 194.5h.3l-.2 .6zM263.9 182.7v12.4M336.7 183.4h8M338.6 187.8h.3l-.2 .6zM338.7 183.4l.2 .6h-.3zM338.7 183.4v7M342.7 181.8l.6-.2v.4zM342.7 181.8h4.9M344.1 181.6l.6 .2-.6 .2zM344.7 183.4a2.49 2.49 0 0 1 2.5 2.5 2.49 2.49 0 0 1-2.5 2.5h-8M356.8 183.8h10.2M95 219.4h.3l-.2 .6z"/>
<path d="M105.1 206.9v5l1.2 6.6M105.1 206.9h.8M105.9 206.9l.1 4.6 .8 6.5M105.9 206.9h1.6M106.3 218.5a1.81 1.81 0 0 0 2.1 1.5 1.81 1.81 0 0 1-1.5-1.1M106.8 218v.5M106.8 218.5l.1 .4M106.8 218.5h-.5M106.9 218.9h4.3M107.5 206.9l.2 4.5 .7 6.5M108.4 217.9l-1.6 .1M108.4 217.9h3.8v1.7"/>
<path d="M111.3 218.1v1.7M111.3 219.8h.9M111.3 218.1h.9M112.2 219.6v.4M112.2 219.6h4.6M116.8 219.8v.2M116.8 219.4v.4M116.8 219.4h4M120.7 220h-27.6M120.8 219.4l-.1 .6M120.8 201.3h2.3M120.8 218.3h2.3"/>
<path d="M123.1 201.3v2l18.5-.1v2h-.2M123.1 218.3v1.5M123.1 203.1h18.3M123.1 217.9h18.3M123.1 201.6h19.8M132.8 219.8v1.1h6.2v-1.1M141.4 204.2v1.3h.5M141.4 203.1v1.1M141.4 201.6h.1M141.4 201.6v1.5M141.4 201.6v.1M141.4 217.9v1.9"/>
<path d="M141.4 204.2h.9M141.4 219.3h8M141.4 203h.5M141.6 203.3h.7v.9M141.9 205.1v.4M141.9 203v.3M141.9 205.5v8.5h1v2.3M141.9 209.8h8.2M142.3 204.2v.9h-.7M142.9 216.3l-19.8 .1M142.9 214.2h.4v2h-.2M142.9 200.9h7.2v8.9"/>
<path d="M142.9 216.5h-1v1.5l-.5-.1M142.9 202.1h-1v.9M142.9 216.3h-19.8v2M142.9 215.2h1.1M143.1 214.2v2h-.2M143.3 214.3h.7v.9M143.3 200h.7v1.9h-.7M144 215.2v.9h-.7M144 215.6h5.4v4.8h-7.8v-.6h-20.8M144.7 219.3v1.1M150.1 209.8v8.8h-.7M154.1 203l-1.1 2.8"/>
<path d="M165.8 200.8l.8 1.3M167.5 200.8l-.9 1.3M234.8 200.7l-1.1 2.8M134.8 220.9v1.8h2.4v-1.8M142 220.4v1.9h7v-1.9M143.1 220.4v1.9M4 245.2h123v47.8M4 253.7h123M4 259.4h123M52.4 245.2v47.8M83.5 253.7v5.7M104.7 253.7v5.7"/>
<path d="M216 253h200M216 248h65M216 258h65M228.6 243v15M255.2 243v15M281 243v50M296 243v30M346 243v30M361 243v30M381 253v20M392 253v20M416 243h-200v50"/>
<path d="M4 265h123M4 270.6h123M4 276.2h123M84.9 279.3h1.3M85.5 278.6v1.3M216 278h65M216 273h200M216 263h165M216 268h65M231 263v15M256 263v15M311 273v20"/>
<path d="M393.4 260.5l9-2.5v10l-9-2.5zM4 281.8h123M4 287.4h123M83.5 287.4v5.6M84.9 280.6h1.3M104.7 287.4v5.6M267.4 287.2h1.2M267.4 286h1.2M268 285.5v1.1"/>
<circle cx="126.6" cy="78.2" r=".94"/>
<circle cx="126.6" cy="68.2" r="1"/>
<circle cx="126.6" cy="68.2" r=".95"/>
<circle cx="126.6" cy="78.2" r=".99"/>
<circle cx="133.1" cy="61.9" r=".9"/>
<circle cx="143.6" cy="62.4" r="1.01"/>
<circle cx="143.6" cy="62.4" r=".84"/>
<circle cx="149.9" cy="62.4" r="1.14"/>
<circle cx="149.9" cy="62.4" r="1.12"/>
<circle cx="156.1" cy="62.4" r=".82"/>
<circle cx="156.1" cy="62.4" r="1"/>
<circle cx="156.1" cy="62.4" r=".42"/>
<circle cx="162.3" cy="62.4" r="1.12"/>
<circle cx="162.3" cy="62.4" r="1.14"/>
<circle cx="168.6" cy="62.4" r="1.01"/>
<circle cx="168.6" cy="62.4" r=".84"/>
<circle cx="214.5" cy="61.9" r=".91"/>
<circle cx="231.1" cy="61.9" r=".9"/>
<circle cx="251" cy="78.2" r="1.01"/>
<circle cx="251" cy="78.2" r=".95"/>
<circle cx="251" cy="68.2" r="1"/>
<circle cx="251" cy="68.2" r=".94"/>
<circle cx="133.1" cy="84.6" r=".89"/>
<circle cx="143.6" cy="84.1" r=".84"/>
<circle cx="143.6" cy="84.1" r="1.01"/>
<circle cx="149.9" cy="84" r="1.14"/>
<circle cx="149.9" cy="84.1" r="1.12"/>
<circle cx="156.1" cy="84.1" r=".82"/>
<circle cx="156.1" cy="84.1" r="1.01"/>
<circle cx="156.1" cy="84.1" r=".43"/>
<circle cx="162.3" cy="84.1" r="1.12"/>
<circle cx="162.3" cy="84" r="1.14"/>
<circle cx="166.5" cy="93.2" r=".99"/>
<circle cx="168.6" cy="84.1" r=".84"/>
<circle cx="168.6" cy="84.1" r="1.01"/>
<circle cx="214.4" cy="84.5" r=".9"/>
<circle cx="222.3" cy="87.4" r=".87"/>
<circle cx="222.3" cy="87.4" r=".9"/>
<circle cx="126.5" cy="129.2" r="1"/>
<circle cx="126.5" cy="129.2" r=".96"/>
<circle cx="147.8" cy="124" r=".9"/>
<circle cx="147.8" cy="124" r=".99"/>
<circle cx="147.8" cy="124" r=".87"/>
<circle cx="151.9" cy="120.8" r=".99"/>
<circle cx="152" cy="120.8" r=".33"/>
<circle cx="152" cy="120.9" r=".9"/>
<circle cx="154.8" cy="120.9" r=".87"/>
<circle cx="154.8" cy="120.8" r=".9"/>
<circle cx="157.4" cy="120.9" r=".87"/>
<circle cx="157.5" cy="120.8" r=".9"/>
<circle cx="165.1" cy="124" r=".9"/>
<circle cx="165.1" cy="124" r=".87"/>
<circle cx="165.1" cy="124" r="1"/>
<circle cx="222.4" cy="124" r=".91"/>
<circle cx="222.5" cy="124" r=".88"/>
<circle cx="222.5" cy="124" r="1"/>
<circle cx="229.8" cy="124" r=".9"/>
<circle cx="229.8" cy="124" r=".87"/>
<circle cx="229.8" cy="124" r="1"/>
<circle cx="251.1" cy="129.2" r="1"/>
<circle cx="251.1" cy="129.2" r=".95"/>
<circle cx="320.4" cy="133.5" r="1.13"/>
<circle cx="320.4" cy="133.5" r="1.16"/>
<circle cx="320.4" cy="133.5" r="1.5"/>
<circle cx="320.4" cy="133.5" r="1.33"/>
<circle cx="342.4" cy="133.5" r="1.17"/>
<circle cx="342.4" cy="133.5" r="1.51"/>
<circle cx="342.4" cy="133.5" r="1.13"/>
<circle cx="342.4" cy="133.5" r="1.34"/>
<circle cx="350.7" cy="124.3" r=".92"/>
<circle cx="350.9" cy="135.3" r=".91"/>
<circle cx="351.5" cy="121.6" r=".96"/>
<circle cx="351.5" cy="138.1" r=".97"/>
<circle cx="354.2" cy="138.9" r=".98"/>
<circle cx="354.2" cy="138.9" r=".92"/>
<circle cx="354.3" cy="121" r=".91"/>
<circle cx="359.7" cy="129.9" r="8.8"/>
<circle cx="365.2" cy="138.7" r=".92"/>
<circle cx="365.3" cy="120.8" r=".91"/>
<circle cx="368" cy="121.6" r=".95"/>
<circle cx="368" cy="138.1" r=".97"/>
<circle cx="368.6" cy="124.4" r=".91"/>
<circle cx="320.4" cy="141" r="1.13"/>
<circle cx="320.4" cy="141" r="1.16"/>
<circle cx="320.4" cy="141" r="1.32"/>
<circle cx="320.4" cy="141" r="1.5"/>
<circle cx="342.4" cy="141" r="1.33"/>
<circle cx="342.4" cy="141" r="1.51"/>
<circle cx="342.4" cy="141" r="1.13"/>
<circle cx="133.1" cy="170.1" r=".89"/>
<circle cx="144.5" cy="179.7" r="1"/>
<circle cx="147.6" cy="167.3" r=".42"/>
<circle cx="155.3" cy="167.3" r=".41"/>
<circle cx="157.6" cy="167.3" r=".4"/>
<circle cx="165.3" cy="167.3" r=".4"/>
<circle cx="166.5" cy="170.1" r=".89"/>
<circle cx="214.5" cy="170.1" r=".9"/>
<circle cx="222.3" cy="167.3" r=".4"/>
<circle cx="230" cy="167.3" r=".4"/>
<circle cx="231.1" cy="170.1" r=".89"/>
<circle cx="133.1" cy="192.8" r=".9"/>
<circle cx="133.1" cy="181.4" r=".82"/>
<circle cx="166.5" cy="192.8" r=".9"/>
<circle cx="166.5" cy="181.4" r=".82"/>
<circle cx="214.5" cy="192.8" r=".91"/>
<circle cx="230.8" cy="181.4" r="2.45"/>
<circle cx="231.1" cy="192.8" r=".9"/>
<circle cx="153.6" cy="204.4" r=".99"/>
<circle cx="234.3" cy="202.2" r=".98"/>
</g>
<path d="M412.4 262.3a2.5 2.5 0 0 0-4.1-1.1 2.5 2.5 0 0 0 1 4.2 2.5 2.5 0 0 0 3.2-2.9l-.1-.2" fill="none" stroke="#000" stroke-width=".3" stroke-dasharray="30.5 1.3 1.3 1.3" stroke-dashoffset="24.5" stroke-linecap="butt"/>
<path d="M414.8 261.5a5 5 0 0 0-8.3-2 5 5 0 0 0 2.2 8.3 5 5 0 0 0 6.2-6l-.1-.3" fill="none" stroke="#000" stroke-width=".3" stroke-dasharray="30.5 1.3 1.3 1.3" stroke-dashoffset="16.7" stroke-linecap="butt"/>
<g fill="none" stroke="#000" stroke-width=".3" stroke-dasharray="6.3 1.3 1.3 1.3 5.1">
<path d="M183.2 56.4l2 6.4M193.2 56.4l2 6.4M185.2 62.8l-4 4M185.2 79.6l-4 4M195.2 62.8l-4 4M195.2 79.6l-4 4M181.2 83.6l2 6.4M191.2 83.6l2 6.4M183.2 119.2l2 4.9M193.2 119.2l2 4.9M185.2 124.1l-4 4M185.2 137.9l-4 4"/>
<path d="M195.2 124.1l-4 4M195.2 137.9l-4 4M181.2 141.9l2 4.9M191.2 141.9l2 4.9M183.2 164.6l2 6.4M185.2 171l-4 4M193.2 164.6l2 6.4M195.2 171l-4 4M181.2 191.8l2 6.5M185.2 187.8l-4 4M191.2 191.8l2 6.5M195.2 187.8l-4 4"/>
</g>
<path d="M181.2 66.8l4 12.8M191.2 66.8l4 12.8M181.2 175l4 12.8M191.2 175l4 12.8" fill="none" stroke="#000" stroke-width=".3" stroke-dasharray="6.3 1.3 1.3 1.3 5.1" stroke-dashoffset="4.1"/>
<path d="M181.2 128.1l4 9.8M191.2 128.1l4 9.8" fill="none" stroke="#000" stroke-width=".3" stroke-dasharray="6.3 1.3 1.3 1.3 5.1" stroke-dashoffset="5.5"/>
<path d="M331.4 129.8v16.8" fill="none" stroke="#000" stroke-width=".3" stroke-dasharray="30.5 1.3 1.3 1.3" stroke-dashoffset="24"/>
<path d="M230.3 181.4h-.8M231.1 182.3v.8M231.1 180.6v-.8M232 181.4h.8" fill="none" stroke="#000" stroke-width=".3" stroke-dasharray="30.5 1.3 1.3 1.3"/>
<path d="M410 255.7v14.9" fill="none" stroke="#000" stroke-width=".3" stroke-dasharray="30.5 1.3 1.3 1.3" stroke-dashoffset="25"/>
<path d="M403.4 263l12.6-.1" fill="none" stroke="#000" stroke-width=".3" stroke-dasharray="30.5 1.3 1.3 1.3" stroke-dashoffset="26.1"/>
<path d="M216 248v5" fill="none" stroke="#000" stroke-width=".3" stroke-dasharray="30.5 1.3 1.3 1.3" stroke-dashoffset="29.9"/>
<path d="M130.3 84v-21.6M156.1 84v-21.6M220.8 84v-21.6M246.6 84v-21.6" fill="none" stroke="#f00" stroke-width=".3" stroke-dasharray="30.5 1.3 1.3 1.3" stroke-dashoffset="21.6"/>
<g fill="#000">
<path d="M317.3 141.5l.6 .2-.7 .1z"/>
<path d="M155.5 24.6l.6 .1-.6 .2zM105.1 24.7l.6-.1v.3zM256.2 53.5l.6 .2-.6 .1zM246.6 53.7l.6-.2v.3zM220.2 24.6l.6 .1-.6 .2zM156.1 24.7l.6-.1v.3zM256.2 162.7l.6 .1-.6 .1zM231.1 162.8l.6-.1v.2zM344.1 181.6l.6 .2-.6 .2zM342.7 181.8l.6-.2v.4z"/>
<path d="M176 62.4l.1 .6h-.3zM175.8 83.5h.3l-.1 .6zM260.7 170.1l.1 .6h-.3zM260.5 192.2h.3l-.1 .6zM263.9 167.8l.2 .6h-.3zM263.8 194.5h.3l-.2 .6zM338.7 183.4l.2 .6h-.3zM338.6 187.8h.3l-.2 .6z"/>
<path d="M105.1 113.8l.6-.1v.3zM256.2 113.7l.6 .1-.6 .2zM143.6 57.4l.6-.2v.3zM168 57.2l.6 .2-.6 .1zM133.6 47.5l.6-.2v.4zM178 47.3l.6 .2-.6 .2zM143.6 84.9l-.1 .6h.3zM156.1 84.9l-.1 .6h.3zM105.1 31.3l.6-.2v.3zM129.7 31.1l.6 .2-.6 .1zM105.1 162.8l.6-.1v.2zM132.5 162.7l.6 .1-.6 .1zM133.9 193.2l.4 .5 .2-.3zM231.1 193.7l-.1 .6h.2zM133.9 181.4l.6 .2v-.3z"/>
<path d="M313.5 143.1h.3l-.1 .6zM313.7 117.7l.1 .6h-.3z"/>
<path d="M317.9 149l.6-.2v.3zM330.8 148.8l.6 .2-.6 .1zM331.4 149l.6-.2v.3zM344.5 148.8l.6 .2-.6 .1z"/>
<path d="M133.1 162.8l.6-.1v.2zM165.9 162.7l.6 .1-.6 .1z"/>
<path d="M166.5 162.8l.6-.1v.2zM213.9 162.7l.6 .1-.6 .1z"/>
<path d="M214.5 162.8l.6-.1v.2zM230.5 162.7l.6 .1-.6 .1z"/>
<path d="M95 219.4h.3l-.2 .6zM95.1 170.6l.2 .6h-.3z"/>
</g>
<g font-size="6.3">
<text x="282.1" y="250.3">名称</text>
<text x="347.1" y="250.3">图号</text>
<text x="282.1" y="260.3">材质</text>
<text x="347.1" y="260.3">质量</text>
<text x="383.3" y="262.1">视</text>
<text x="383.3" y="269.9">图</text>
<text x="282.1" y="270.3">版次</text>
<text x="347.1" y="270.3">比例</text>
</g>
<g font-size="4.2">
<text x="4.8" y="237.6">注意：1.行走平行度（正面+侧面），450行程内，≤±0.03mm，1000行程内，≤±0.05mm。</text>
<text x="12.2" y="243.3">2.本体形变，450行程内，≤±0.03mm，1000行程内，≤±0.05mm。</text>
<text x="18.6" y="251.3">型号/规格</text>
<text x="70.6" y="251.3">GTH8-650-BR-M20-C4</text>
<text x="301.9" y="249.5">GTH8-650-BR-M20-C4</text>
<text x="14.4" y="258.3">螺杆型号/规格</text>
<text x="19.7" y="263.9">有效行程</text>
<text x="63.7" y="258.3">1605</text>
<text x="86.5" y="263.9">650</text>
<text x="89.9" y="258.3">1610</text>
<text x="111.7" y="258.3">1620</text>
<text x="19.7" y="269.5">精度等级</text>
<text x="87.6" y="269.5">C7</text>
<text x="259" y="267">2022/9/23</text>
<text x="19.7" y="275.2">马达容量</text>
<text x="70.6" y="275.2">200/400W（无刹车）</text>
<text x="15.4" y="280.8">重复定位精度</text>
<text x="86.7" y="280.8">0.02</text>
<text x="9.1" y="286.4">感应开关方式及数量</text>
<text x="72.7" y="286.4">外挂型三只（C4）</text>
<text x="15.5" y="292">建议最快速度</text>
<text x="60.5" y="292">250MM/S</text>
<text x="86.7" y="292">500MM/S</text>
<text x="106.4" y="292">1000MMM/S</text>
</g>
<g font-size="4.1">
<text x="234.2" y="183">I</text>
<text x="360.9" y="182.7">I</text>
<text x="356.8" y="187.9">1 : 1</text>
</g>
<g font-size="3.5">
<text x="113.1" y="26">153 滑台原点位置</text>
<text x="174.2" y="26">650 有效行程</text>
<text x="68.1" y="32.5">75.50 滑台极限位置 1</text>
<text x="158.1" y="48.7">135</text>
<text x="159" y="58.6">75</text>
<text x="258.6" y="54.9">30.50 滑台极限位置 1</text>
<text x="177.3" y="74.6" transform="rotate(-90 177.3 74.6)">65</text>
<text x="122.6" y="94.6">4 x M6 贯穿</text>
<text x="157.7" y="94.5">2 x</text>
<text x="169.5" y="94.5">5</text>
<text x="177.8" y="94.5">8</text>
<text x="181.2" y="115.1">911</text>
<text x="314.9" y="132.4" transform="rotate(-90 314.9 132.4)">78</text>
<text x="293.4" y="139.7">基准面</text>
<text x="320.9" y="150.2">40.70</text>
<text x="337.9" y="150.2">41</text>
<text x="119.1" y="164">84</text>
<text x="143.2" y="164">100</text>
<text x="186.4" y="164">600</text>
<text x="219.6" y="164">50</text>
<text x="234.8" y="164">77</text>
<text x="135.7" y="180.9">2 x</text>
<text x="147.3" y="180.9">5 H7</text>
<text x="161.1" y="180.9">4</text>
<text x="262" y="182.7" transform="rotate(-90 262 182.7)">68</text>
<text x="265.2" y="182.7" transform="rotate(-90 265.2 182.7)">82</text>
<text x="347.7" y="183.1">2</text>
<text x="96.4" y="196.7" transform="rotate(-90 96.4 196.7)">148</text>
<text x="151.1" y="202.2">14 x M6</text>
<text x="169.4" y="202.2">15</text>
<text x="233.6" y="199.9">4 x M6</text>
<text x="237" y="203.4">5.40 贯穿</text>
<text x="248.4" y="199.9">15</text>
<text x="338.3" y="201" transform="rotate(-90 338.3 201)">+0.012</text>
<text x="341.8" y="199.2" transform="rotate(-90 341.8 199.2)">0</text>
<text x="156.3" y="205.7">5.40 贯穿</text>
<text x="341.8" y="204.5" transform="rotate(-90 341.8 204.5)">5</text>
<text x="221.4" y="246.8">1</text>
<text x="221.4" y="251.8">2</text>
<text x="218.8" y="256.8">序号</text>
<text x="232.2" y="256.8">修 订 版 次</text>
<text x="257.5" y="256.8">设计变更编号</text>
<text x="228.2" y="261.8">设</text>
<text x="240.1" y="261.8">计</text>
<text x="252" y="261.8">变</text>
<text x="263.9" y="261.8">更</text>
<text x="219.1" y="266.7">设 计</text>
<text x="368.3" y="269.3">1:3</text>
<text x="219.1" y="271.7">校 核</text>
<text x="219.1" y="276.7">批 准</text>
<text x="222.9" y="282.7">技术要求：</text>
<text x="231.8" y="287.3">1、未标注公差全部 0.1</text>
<text x="231.7" y="291.8">2、未标注倒角全部C0.3</text>
</g>
</svg>
